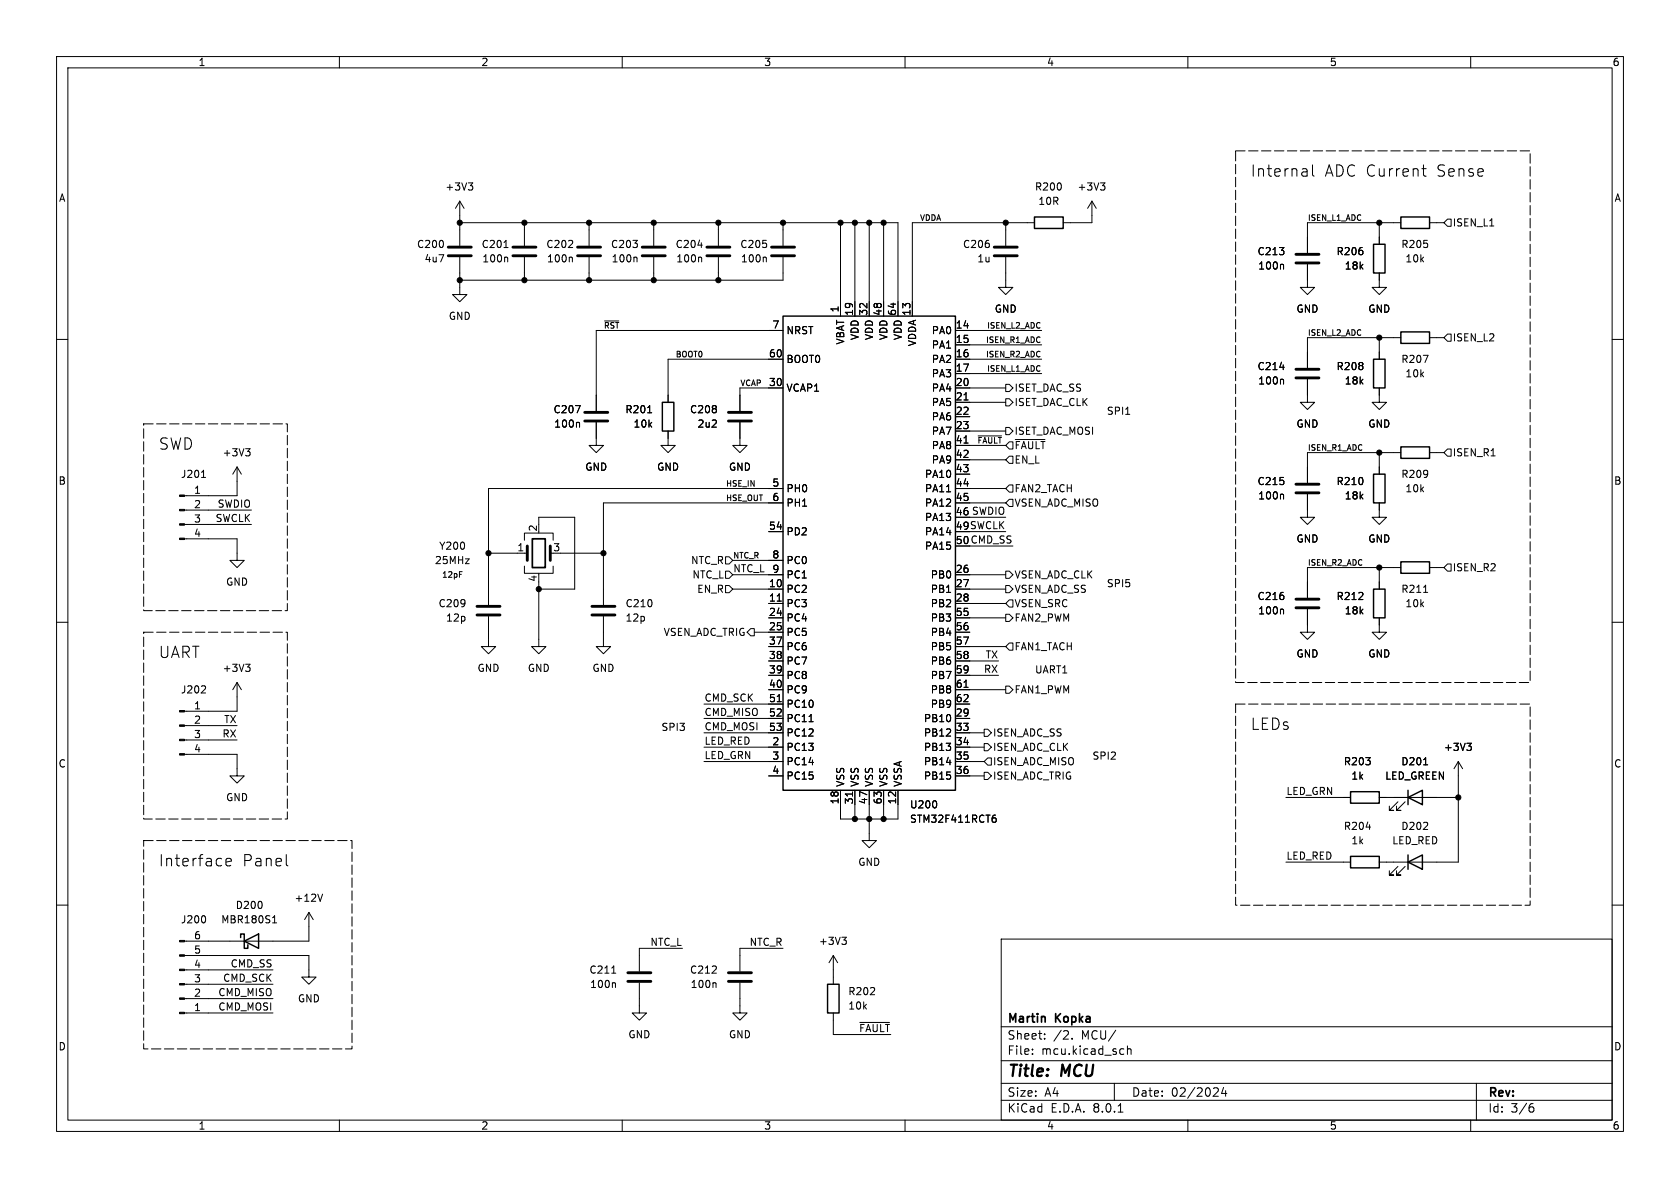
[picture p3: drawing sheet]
<svg xmlns="http://www.w3.org/2000/svg" width="297mm" height="210mm" viewBox="0 0 297 210" stroke-linecap="round" stroke-linejoin="round" font-family="sans-serif">
<g fill="none" stroke="#000" stroke-width=".18">
<path d="M10 10h277v190h-277zM12 12h273v186h-273zM60 10v2M110 10v2M160 10v2M210 10v2M260 10v2M81.3 39.4h77.4v16.5M81.3 35.6v7.8M81.3 35.6l-.8 1.2M81.3 35.6l.7 1.2M82.8 32.3h.8l-.4 .5"/>
<path d="M83.3 32.8l.3 .3v.3l-.3 .2M92.7 39.4v4M104.1 39.4v4M115.6 39.4v4M127 39.4v4M138.4 39.4v4M148.6 39.4v16.5M151.1 39.4v16.5M153.7 39.4v16.5M156.2 39.4v16.5M177.8 39.4v4M182.9 39.4h-21.6v16.5"/>
<path d="M193 35.6v3.8h-5M193 35.6l-.7 1.2M193 35.6l.8 1.2M194.6 32.3h.7l-.4 .5M195.1 32.8l.2 .3v.3l-.2 .2M231 29.9l.1 1.2M231.1 31.1h-.2M231.1 30.3l-.2 .1M232 29.1v1.8l.3 .2M243.8 39.4v3.8M247.6 39.4h-16.5v5.3M251.4 29.8h.7"/>
<path d="M251.7 29.1v1.8v.2h.4M252.7 39.4h2.6M255.9 38.7h.6v1.3h-.6l-.6-.6zM263.4 39.9h.7M10 60h2M81.3 45.5v6.6h1.2l-1.2 1.2-1.3-1.2h1.3M89.1 43.8h.7M89.6 45.5l.2 .1v.7M92.7 45.5v4M101 45.5l.2 .1v.7M104.1 45.5v4M106.9 56.7h2.5"/>
<path d="M112.4 45.5l.2 .1v.7M115.6 45.5v4M123.4 43.3h.8M123.9 45.5l.1 .1v.7M127 45.5v4M135.3 45.5l.2 .1v.7M138.4 45.5v4h-57.1M138.4 58.4h-33v14.2M168.9 58.4h15.2M177.8 45.5v5.3h1.3l-1.3 1.3-1.3-1.3h1.3M226.7 46.7l.2 .2v.7M231.1 46.7v4.1h1.3l-1.3 1.3-1.2-1.3h1.2"/>
<path d="M243.8 48.3v2.5h1.3l-1.3 1.3-1.2-1.3h1.2M243.8 59.7v3.8M247.6 59.7h-16.5v5.3M252.7 59.7h2.6M255.9 59.1h.6v1.2h-.6l-.6-.6zM285 60h2M43.4 79.3h.8l-.4 .5M44 79.8l.2 .2v.3l-.2 .3M101.7 71.7h.9l-.6 1.3M102.3 74.7l.2 .1v.7M105.4 74.7v4h1.3l-1.3 1.3-1.3-1.3h1.3M114.5 73h.7"/>
<path d="M118.1 76.2v2.5h1.3l-1.3 1.3-1.3-1.3h1.3M130.8 74.7v4h1.3l-1.3 1.3-1.3-1.3h1.3M138.4 63.5h-20.3v7.6M138.4 68.6h-7.6v4M168.9 61h15.2M168.9 63.5h15.2M168.9 66h15.2M168.9 68.6h8.9M168.9 71.1h8.9M168.9 73.7h2.5M168.9 76.2h8.9M168.9 78.7h8.9"/>
<path d="M170.4 70.7h.7M170.4 78.3h.7M172.9 77.1h4.2M177.8 78.7l.6-.6h.7v1.3h-.7zM177.8 67.9h.6l.7 .7-.7 .6h-.6zM177.8 75.6h.6l.7 .6-.7 .6h-.6zM177.8 70.5h.6l.7 .6-.7 .7h-.6zM179.5 77.7h5.2M199 73.2h.7M226.3 64.9h.7M226.7 67l.2 .2v.7M231.1 67.1v4h1.3l-1.3 1.3-1.2-1.3h1.2"/>
<path d="M243.8 68.6v2.5h1.3l-1.3 1.3-1.2-1.3h1.2M251.6 62.8h.9l-.6 1.3M255.9 79.4h.6v1.2h-.6l-.6-.6zM32.6 95.3h9.3v3.8h1.3l-1.3 1.2-1.3-1.2h1.3M32.6 92.7h11.8M32.6 90.2h11.8M35.6 84.4h.7M41.9 82.6v5h-9.3M41.9 82.6l-.8 1.2M41.9 82.6l.8 1.2M86.4 97.8h6.8M92.7 95.5v-1.3h5.1v1.3"/>
<path d="M95.2 92.7v-1.3h6.4v12.7h-6.4M99.1 97.8h7.6M128.3 98.4h.6l.6 .7-.6 .6h-.6zM129.5 99.1h8.9M135.9 94h2.5M138.4 86.4h-52v20.5M138.4 88.9h-31.7v18M167.3 86.9h.8M168.9 81.3h8.9M168.9 83.8h2.5M168.9 86.4h8.9M168.9 88.9h8.9"/>
<path d="M171.4 94h6.4M171.4 91.4h6.4M171.4 96.5h7.7M177.8 86.4l.6-.7h.7v1.3h-.7zM178.4 80.6h.7v1.3h-.7l-.6-.6zM178.4 88.3h.7v1.2h-.7l-.6-.6zM226.7 87.4l.2 .1v.7M231.1 87.4v4h1.3l-1.3 1.3-1.2-1.3h1.2M243.8 88.9v2.5h1.3l-1.3 1.3-1.2-1.3h1.2M243.8 80v3.8M247.6 80h-16.5v5.3M252.7 80h2.6"/>
<path d="M255.9 99.7h.6v1.3h-.6l-.6-.7zM10 110h2M43.4 117.4h.8l-.4 .5M44 117.9l.2 .2v.3l-.2 .3M81.2 101.1h.5M86.4 109v5.3h1.2l-1.2 1.3-1.3-1.3h1.3M92.7 100.1v1.2h5.1v-1.2M95.2 102.9v11.4h1.3l-1.3 1.3-1.2-1.3h1.2M95.2 101.3v.3M106.7 109v5.3h1.2l-1.2 1.3-1.3-1.3h1.3M128.3 103.5h.6l.6 .6-.6 .7h-.6zM128.3 101h.6l.6 .6-.6 .6h-.6z"/>
<path d="M129.5 104.1h8.9M129.5 101.6h8.9M132.7 111.1h.6v1.3h-.6l-.6-.6zM133.3 111.8h5.1M135.9 106.7h2.5M135.9 109.2h2.5M135.9 114.3h2.5M135.9 116.8h2.5M135.9 119.4h2.5M137.4 106.3h.7M168.9 104.1h8.9M168.9 106.7h8.9"/>
<path d="M168.9 109.2h8.9M168.9 111.8h2.5M168.9 101.6h8.9M168.9 114.3h8.9M168.9 116.8h7.6M168.9 119.4h7.6M177.8 114.3l.6-.6h.7v1.2h-.7zM177.8 108.6h.6l.7 .6-.7 .7h-.6zM177.8 101h.6l.7 .6-.7 .6h-.6zM177.8 103.5h.6l.7 .6-.7 .7h-.6zM178.4 106h.7v1.3h-.7l-.6-.6zM226.7 107.7l.2 .2v.6"/>
<path d="M231.1 107.7v4.1h1.3l-1.3 1.2-1.2-1.2h1.2M243.8 109.2v2.6h1.3l-1.3 1.2-1.2-1.2h1.2M243.8 100.3v3.8M247.6 100.3h-16.5v5.4M251.7 104.7h.7M252.7 100.3h2.6M285 110h2M32.6 133.4h9.3v3.8h1.3l-1.3 1.2-1.3-1.2h1.3M32.6 130.8h9.3M32.6 128.3h9.3M36.2 121.3l.1 .2v.3l-.7 .7h.7M41.9 120.7l-.8 1.2"/>
<path d="M41.9 120.7v5h-9.3M41.9 120.7l.8 1.2M124.5 132.1h13.9M124.5 127h13.9M124.5 134.6h13.9M124.5 129.5h13.9M124.5 124.5h13.9M135.9 137.2h2.5M135.9 121.9h2.5M137.4 124h.7M143 127.6h.8M148.6 139.7v5.1h10.1v-5.1"/>
<path d="M151.1 139.7v5.1M153.7 139.7v8.9h1.2l-1.2 1.3-1.3-1.3h1.3M156.2 139.7v5.1M168.9 132.1h5.1M168.9 127h2.5M168.9 134.6h5.1M168.9 129.5h5.1M168.9 137.2h5.1M168.9 121.9h8.9M168.9 124.5h2.5M170.4 121.5h.7M174 136.5h.6l.7 .7-.7 .6h-.6z"/>
<path d="M174 131.4h.6l.7 .7-.7 .6h-.6zM174 128.9h.6l.7 .6-.7 .7h-.6zM174.6 134h.7v1.3h-.7l-.6-.7zM177.8 121.3h.6l.7 .6-.7 .7h-.6zM251.7 135.2h.7M257.8 134.6v17.8h-14M257.8 134.6l-.8 1.3M257.8 134.6l.8 1.3M259.3 131.4h.8l-.4 .5M259.9 131.9l.2 .2v.3l-.2 .3M10 160h2M39.9 152.4l1-.2-.1-.4-.6-.1-.3 .3 .1 1 .2 .1 .6-.1"/>
<path d="M50.6 152.8l.3 .3M57 158.1l-.4 1.2M150.7 140v.7M165.5 141.8v.8M175.6 144.6h.4l.1 .2v.4l-.5 .2M176 144.1l-.4 .1M227.3 152.4h11.5M227.3 141h11.5M241.5 146.2h.8M243.8 141h14M247.1 141.7l-1.5 1.6h.8h-.8v-.8M247.1 153.2l-1.5 1.5h.8h-.8v-.8"/>
<path d="M248.4 141.7l-1.5 1.6h.7h-.7v-.8M248.4 153.2l-1.5 1.5h.7h-.7v-.8M285 160h2M32.6 168.9h22v3.8h1.3l-1.3 1.3-1.3-1.3h1.3M32.6 171.5h15.7M32.6 174h15.7M32.6 176.5h15.7M32.6 179.1h15.7M36.2 162l.1 .4-.1 .6M48.2 163.1h.7M48.3 162.2l.2-.3v1.2M54.6 161.3l-.8 1.3"/>
<path d="M54.6 161.3v5.1h-22M54.6 161.3l.8 1.3M108.1 172h.8M108.6 173.7l.2 .2v.7M113 173.7v5.4h1.3l-1.3 1.2-1.2-1.2h1.2M120.6 167.6h-7.6v4.1M126.4 173.7l.2 .2v.7M130.8 173.7v5.4h1.3l-1.3 1.2-1.3-1.2h1.3M138.4 167.6h-7.6v4.1M147.3 168.9l-.7 1.3M147.3 168.9v5.1M147.3 179.1v3.8h10.2"/>
<path d="M147.3 168.9l.8 1.3M148.8 165.7h.8l-.4 .5M149.4 166.2l.2 .2v.3l-.2 .2M177 166h108v32h-108zM60 198v2M110 198v2M152 180.7h5.3M160 198v2M177 194.5h108M177 191.5h108M177 187.5h108M177 181.5h108"/>
<path d="M182.5 186.3v.1M182.5 185.5v.1M184.7 183.6v.1M184.7 182.8v.1M189.5 183.6v.1M197 191.5v3M197.7 196.6h.8M198.2 185.4l.5 .1M198.7 186.3l-.5 .1M199.3 185.5l.2-.1 .4 .1 .1 .9M199.3 184.9v1.5M210 198v2"/>
<path d="M215.1 192.3l.3 .3-.1 .3-.8 .9h.9M216.3 192.2l-.3 1.1h.9M216.7 192.8v1M260 198v2M261 191.5v6.5M270.6 195.7h.3l.3 .3-.1 .5-.5 .1M271 195.1l-.4 .1"/>
</g>
<g fill="none" stroke="#000" stroke-width=".51">
<path d="M79.2 45.2h4.1M79.2 43.7h4.1M90.7 45.2h4M90.7 43.7h4M102.1 45.2h4.1M102.1 43.7h4.1M113.5 45.2h4.1M113.5 43.7h4.1M125 45.2h4M125 43.7h4M136.4 45.2h4.1M136.4 43.7h4.1"/>
<path d="M175.8 45.2h4M175.8 43.7h4M229.1 46.5h4.1M229.1 45h4.1M103.4 74.4h4M103.4 72.9h4M128.8 74.4h4M128.8 72.9h4M229.1 66.8h4.1M229.1 65.3h4.1M93.2 96.5v2.6M97.3 96.5v2.6"/>
<path d="M229.1 87.1h4.1M229.1 85.6h4.1M84.3 108.7h4.1M84.3 107.2h4.1M104.6 108.7h4.1M104.6 107.2h4.1M229.1 107.4h4.1M229.1 105.9h4.1M111 173.5h4.1M111 172h4.1M128.8 173.5h4M128.8 172h4"/>
</g>
<g fill="none" stroke="#000" stroke-width=".25">
<path d="M182.9 38.4h5.1v2h-5.1zM247.6 38.4h5.1v2h-5.1zM138.4 55.9h30.5v83.8h-30.5zM242.8 43.2h2.1v5.1h-2.1zM247.6 58.7h5.1v2h-5.1zM117.1 71.1h2v5.1h-2zM242.8 63.5h2.1v5.1h-2.1zM247.6 79h5.1v2h-5.1zM242.8 83.8h2.1v5.1h-2.1zM247.6 99.3h5.1v2h-5.1zM242.8 104.1h2.1v5.1h-2.1zM238.8 140h5v2h-5z"/>
<path d="M248.9 139.7v2.5M238.8 151.4h5v2h-5zM248.9 141l2.6-1.3v2.5zM248.9 152.4l2.6-1.3v2.6zM248.9 151.1v2.6M42.5 165.7v-.6h.7v2.5h.6v-.6M43.2 166.4l2.5-1.3v2.5zM146.3 174h2v5.1h-2z"/>
</g>
<g fill="#000" stroke="#000" stroke-width=".18">
<path d="M31.7 95.1h.9v.3h-.9zM31.7 92.6h.9v.2h-.9zM31.7 90h.9v.3h-.9zM31.7 87.5h.9v.3h-.9zM31.7 133.2h.9v.3h-.9zM31.7 130.7h.9v.2h-.9zM31.7 128.1h.9v.3h-.9zM31.7 125.6h.9v.3h-.9zM31.7 166.2h.9v.3h-.9zM31.7 168.8h.9v.2h-.9zM31.7 171.3h.9v.3h-.9zM31.7 173.9h.9v.2h-.9z"/>
<path d="M31.7 176.4h.9v.3h-.9zM31.7 178.9h.9v.3h-.9z"/>
<circle cx="81.3" cy="39.4" r=".46"/>
<circle cx="92.7" cy="39.4" r=".46"/>
<circle cx="104.1" cy="39.4" r=".46"/>
<circle cx="115.6" cy="39.4" r=".46"/>
<circle cx="127" cy="39.4" r=".46"/>
<circle cx="138.4" cy="39.4" r=".46"/>
<circle cx="148.6" cy="39.4" r=".46"/>
<circle cx="151.1" cy="39.4" r=".46"/>
<circle cx="153.7" cy="39.4" r=".46"/>
<circle cx="156.2" cy="39.4" r=".46"/>
<circle cx="177.8" cy="39.4" r=".46"/>
<circle cx="243.8" cy="39.4" r=".46"/>
<circle cx="81.3" cy="49.5" r=".46"/>
<circle cx="92.7" cy="49.5" r=".46"/>
<circle cx="104.1" cy="49.5" r=".46"/>
<circle cx="115.6" cy="49.5" r=".46"/>
<circle cx="127" cy="49.5" r=".46"/>
<circle cx="243.8" cy="59.7" r=".46"/>
<circle cx="86.4" cy="97.8" r=".46"/>
<circle cx="106.7" cy="97.8" r=".46"/>
<circle cx="243.8" cy="80" r=".46"/>
<circle cx="95.2" cy="104.1" r=".46"/>
<circle cx="243.8" cy="100.3" r=".46"/>
<circle cx="151.1" cy="144.8" r=".46"/>
<circle cx="153.7" cy="144.8" r=".46"/>
<circle cx="156.2" cy="144.8" r=".46"/>
<circle cx="257.8" cy="141" r=".46"/>
</g>
<path d="M94.1 95.3h2.3v5h-2.3z" fill="none" stroke="#000" stroke-width=".3"/>
<path d="M218.4 26.7h52.1v94h-52.1zM25.4 74.9h25.4v33.1h-25.4zM25.4 111.8h25.4v33h-25.4zM218.4 124.5h52.1v35.5h-52.1zM25.4 148.6h36.8v36.8h-36.8z" fill="none" stroke="#000" stroke-width=".18" stroke-dasharray="1.7 .6"/>
<g font-size="2.8">
<text x="221" y="31.5">Internal</text>
<text x="234.1" y="31.5">ADC Current</text>
<text x="253.9" y="31.5">Sense</text>
<text x="27.9" y="79.7">SWD</text>
<text x="27.9" y="116.5">UART</text>
<text x="221" y="129.2">LEDs</text>
<text x="27.9" y="153.4">Interface</text>
<text x="42.8" y="153.4">Panel</text>
<text x="178" y="190.9">Title:</text>
<text x="187.7" y="190.9">MCU</text>
</g>
<g font-size="2.1">
<text x="178" y="184">Sheet:</text>
<text x="178" y="181.2">Martin</text>
<text x="186.2" y="184">/2.</text>
<text x="186.7" y="181.2">Kopka</text>
<text x="191.2" y="184">MCU/</text>
<text x="178" y="186.7">File:</text>
<text x="184.1" y="186.7">mcu.kicad_sch</text>
<text x="178" y="196.9">KiCad</text>
<text x="178" y="194.1">Size:</text>
<text x="184.7" y="194.1">A4</text>
<text x="185.7" y="196.9">E.D.A.</text>
<text x="193.3" y="196.9">8.0.1</text>
<text x="200" y="194.1">Date:</text>
<text x="207" y="194.1">02/2024</text>
<text x="263" y="194.3">Rev:</text>
<text x="263" y="196.9">Id:</text>
<text x="267.1" y="196.9">3/6</text>
</g>
<g font-size="1.8">
<text x="35" y="11.9">1</text>
<text x="85" y="11.9">2</text>
<text x="135" y="11.9">3</text>
<text x="185" y="11.9">4</text>
<text x="235" y="11.9">5</text>
<text x="285" y="11.9">6</text>
<text x="10.3" y="35.9">A</text>
<text x="78.6" y="33.9">+3V3</text>
<text x="182.9" y="33.9">R200</text>
<text x="190.4" y="33.9">+3V3</text>
<text x="285.3" y="35.9">A</text>
<text x="183.5" y="36.4">10R</text>
<text x="256.7" y="40.2">ISEN_L1</text>
<text x="73.6" y="44">C200</text>
<text x="75" y="46.6">4u7</text>
<text x="85.1" y="44">C201</text>
<text x="85.2" y="46.6">100n</text>
<text x="96.5" y="44">C202</text>
<text x="96.6" y="46.6">100n</text>
<text x="107.9" y="44">C203</text>
<text x="108" y="46.6">100n</text>
<text x="119.3" y="44">C204</text>
<text x="119.5" y="46.6">100n</text>
<text x="130.8" y="44">C205</text>
<text x="130.9" y="46.6">100n</text>
<text x="170.1" y="44">C206</text>
<text x="172.7" y="46.6">1u</text>
<text x="222.2" y="45.3">C213</text>
<text x="222.3" y="47.9">100n</text>
<text x="236.2" y="45.3">R206</text>
<text x="237.6" y="47.9">18k</text>
<text x="247.6" y="44">R205</text>
<text x="248.4" y="46.6">10k</text>
<text x="79.2" y="56.7">GND</text>
<text x="136.5" y="58.2">7</text>
<text x="138.9" y="59.3">NRST</text>
<text x="148.3" y="55.3" transform="rotate(-90 148.3 55.3)">1</text>
<text x="150.9" y="55.9" transform="rotate(-90 150.9 55.9)">19</text>
<text x="153.4" y="55.9" transform="rotate(-90 153.4 55.9)">32</text>
<text x="156" y="55.9" transform="rotate(-90 156 55.9)">48</text>
<text x="158.5" y="55.9" transform="rotate(-90 158.5 55.9)">64</text>
<text x="161" y="55.9" transform="rotate(-90 161 55.9)">13</text>
<text x="164.6" y="59.3">PA0</text>
<text x="168.9" y="58.2">14</text>
<text x="175.8" y="55.5">GND</text>
<text x="229.1" y="55.5">GND</text>
<text x="241.8" y="55.5">GND</text>
<text x="135.8" y="63.2">60</text>
<text x="138.9" y="64.4">BOOT0</text>
<text x="149.5" y="61" transform="rotate(-90 149.5 61)">VBAT</text>
<text x="152" y="60.2" transform="rotate(-90 152 60.2)">VDD</text>
<text x="154.5" y="60.2" transform="rotate(-90 154.5 60.2)">VDD</text>
<text x="157.1" y="60.2" transform="rotate(-90 157.1 60.2)">VDD</text>
<text x="159.6" y="60.2" transform="rotate(-90 159.6 60.2)">VDD</text>
<text x="162.2" y="61.3" transform="rotate(-90 162.2 61.3)">VDDA</text>
<text x="164.6" y="61.8">PA1</text>
<text x="164.6" y="64.4">PA2</text>
<text x="168.9" y="60.7">15</text>
<text x="168.9" y="63.2">16</text>
<text x="168.9" y="65.8">17</text>
<text x="222.2" y="65.6">C214</text>
<text x="236.2" y="65.6">R208</text>
<text x="247.6" y="64.4">R207</text>
<text x="256.7" y="60.6">ISEN_L2</text>
<text x="135.8" y="68.3">30</text>
<text x="138.9" y="69.4">VCAP1</text>
<text x="164.6" y="66.9">PA3</text>
<text x="164.6" y="69.4">PA4</text>
<text x="164.6" y="72">PA5</text>
<text x="168.9" y="68.3">20</text>
<text x="168.9" y="70.9">21</text>
<text x="179.3" y="69.4">ISET_DAC_SS</text>
<text x="179.3" y="72">ISET_DAC_CLK</text>
<text x="222.3" y="68.2">100n</text>
<text x="237.6" y="68.2">18k</text>
<text x="248.4" y="66.9">10k</text>
<text x="97.8" y="73.3">C207</text>
<text x="97.9" y="75.8">100n</text>
<text x="110.5" y="73.3">R201</text>
<text x="111.9" y="75.8">10k</text>
<text x="121.9" y="73.3">C208</text>
<text x="123.2" y="75.8">2u2</text>
<text x="164.6" y="74.5">PA6</text>
<text x="164.6" y="77.1">PA7</text>
<text x="168.9" y="73.4">22</text>
<text x="168.9" y="75.9">23</text>
<text x="179.3" y="77.1">ISET_DAC_MOSI</text>
<text x="195.6" y="73.4">SPI1</text>
<text x="229.1" y="75.8">GND</text>
<text x="241.8" y="75.8">GND</text>
<text x="39.3" y="80.9">+3V3</text>
<text x="103.4" y="83.4">GND</text>
<text x="116.1" y="83.4">GND</text>
<text x="128.8" y="83.4">GND</text>
<text x="164.6" y="79.6">PA8</text>
<text x="164.6" y="82.1">PA9</text>
<text x="168.9" y="78.5">41</text>
<text x="168.9" y="81">42</text>
<text x="168.9" y="83.6">43</text>
<text x="179.3" y="79.6">~{FAULT}</text>
<text x="179.3" y="82.1">EN_L</text>
<text x="256.7" y="80.9">ISEN_R1</text>
<text x="10.3" y="85.9">B</text>
<text x="31.9" y="84.7">J201</text>
<text x="34.2" y="87.4">1</text>
<text x="34.2" y="89.9">2</text>
<text x="38.4" y="89.8">SWDIO</text>
<text x="136.5" y="86.1">5</text>
<text x="136.5" y="88.6">6</text>
<text x="138.9" y="87.2">PH0</text>
<text x="138.9" y="89.8">PH1</text>
<text x="163.4" y="84.7">PA10</text>
<text x="163.4" y="87.2">PA11</text>
<text x="163.4" y="89.8">PA12</text>
<text x="168.9" y="86.1">44</text>
<text x="168.9" y="88.6">45</text>
<text x="179.3" y="87.2">FAN2_TACH</text>
<text x="179.3" y="89.8">VSEN_ADC_MISO</text>
<text x="222.2" y="86">C215</text>
<text x="222.3" y="88.5">100n</text>
<text x="236.2" y="86">R210</text>
<text x="237.6" y="88.5">18k</text>
<text x="247.6" y="84.7">R209</text>
<text x="248.4" y="87.2">10k</text>
<text x="285.3" y="85.9">B</text>
<text x="34.2" y="92.5">3</text>
<text x="34.2" y="95">4</text>
<text x="38" y="92.4">SWCLK</text>
<text x="95" y="94.1" transform="rotate(-90 95 94.1)">2</text>
<text x="135.8" y="93.7">54</text>
<text x="138.9" y="94.8">PD2</text>
<text x="163.4" y="92.3">PA13</text>
<text x="163.4" y="94.8">PA14</text>
<text x="168.9" y="91.2">46 SWDIO</text>
<text x="168.9" y="93.7">49 SWCLK</text>
<text x="168.9" y="91.2">46</text>
<text x="168.9" y="93.7">49</text>
<text x="76.8" y="99.9">25MHz</text>
<text x="77.5" y="97.4">Y200</text>
<text x="91.4" y="97.5">1</text>
<text x="97.7" y="97.5">3</text>
<text x="122.1" y="99.9">NTC_R</text>
<text x="129.5" y="101.3">NTC_L</text>
<text x="136.5" y="98.8">8</text>
<text x="136.5" y="101.3">9</text>
<text x="138.9" y="99.9">PC0</text>
<text x="163.4" y="97.4">PA15</text>
<text x="168.9" y="101.3">26</text>
<text x="168.9" y="96.3">50 CMD_SS</text>
<text x="168.9" y="96.3">50</text>
<text x="229.1" y="96.1">GND</text>
<text x="241.8" y="96.1">GND</text>
<text x="256.7" y="101.2">ISEN_R2</text>
<text x="39.9" y="103.7">GND</text>
<text x="77.4" y="107.5">C209</text>
<text x="95" y="102.9" transform="rotate(-90 95 102.9)">4</text>
<text x="110.5" y="107.5">C210</text>
<text x="122.3" y="102.5">NTC_L</text>
<text x="123.2" y="105">EN_R</text>
<text x="135.8" y="103.9">10</text>
<text x="135.8" y="106.4">11</text>
<text x="138.9" y="105">PC2</text>
<text x="138.9" y="107.5">PC3</text>
<text x="138.9" y="102.5">PC1</text>
<text x="164.4" y="102.5">PB0</text>
<text x="164.4" y="105">PB1</text>
<text x="164.4" y="107.5">PB2</text>
<text x="168.9" y="103.9">27</text>
<text x="168.9" y="106.4">28</text>
<text x="179.3" y="102.5">VSEN_ADC_CLK</text>
<text x="179.3" y="107.5">VSEN_SRC</text>
<text x="179.3" y="105">VSEN_ADC_SS</text>
<text x="195.6" y="103.9">SPI5</text>
<text x="222.2" y="106.3">C216</text>
<text x="236.2" y="106.3">R212</text>
<text x="247.6" y="105">R211</text>
<text x="248.4" y="107.5">10k</text>
<text x="78.8" y="110.1">12p</text>
<text x="110.5" y="110.1">12p</text>
<text x="117.2" y="112.6">VSEN_ADC_TRIG</text>
<text x="135.8" y="109">24</text>
<text x="135.8" y="111.5">25</text>
<text x="138.9" y="110.1">PC4</text>
<text x="138.9" y="112.6">PC5</text>
<text x="164.4" y="110.1">PB3</text>
<text x="164.4" y="112.6">PB4</text>
<text x="168.9" y="109">55</text>
<text x="168.9" y="111.5">56</text>
<text x="179.3" y="110.1">FAN2_PWM</text>
<text x="222.3" y="108.8">100n</text>
<text x="237.6" y="108.8">18k</text>
<text x="39.3" y="119">+3V3</text>
<text x="84.3" y="119">GND</text>
<text x="93.2" y="119">GND</text>
<text x="104.6" y="119">GND</text>
<text x="135.8" y="114">37</text>
<text x="135.8" y="116.6">38</text>
<text x="135.8" y="119.1">39</text>
<text x="138.9" y="115.2">PC6</text>
<text x="138.9" y="117.7">PC7</text>
<text x="164.4" y="115.2">PB5</text>
<text x="164.4" y="117.7">PB6</text>
<text x="168.9" y="114">57</text>
<text x="168.9" y="116.6">58</text>
<text x="168.9" y="119.1">59</text>
<text x="173.8" y="119">RX</text>
<text x="174.1" y="116.5">TX</text>
<text x="179.3" y="115.2">FAN1_TACH</text>
<text x="182.9" y="119.1">UART1</text>
<text x="229.1" y="116.4">GND</text>
<text x="241.8" y="116.4">GND</text>
<text x="31.9" y="122.8">J202</text>
<text x="34.2" y="125.5">1</text>
<text x="124.5" y="124.1">CMD_SCK</text>
<text x="135.8" y="121.7">40</text>
<text x="135.8" y="124.2">51</text>
<text x="138.9" y="120.2">PC8</text>
<text x="138.9" y="122.8">PC9</text>
<text x="138.9" y="125.3">PC10</text>
<text x="164.4" y="120.2">PB7</text>
<text x="164.4" y="122.8">PB8</text>
<text x="164.4" y="125.3">PB9</text>
<text x="168.9" y="121.7">61</text>
<text x="168.9" y="124.2">62</text>
<text x="179.3" y="122.8">FAN1_PWM</text>
<text x="34.2" y="128">2</text>
<text x="34.2" y="130.6">3</text>
<text x="39.2" y="130.5">RX</text>
<text x="39.5" y="127.9">TX</text>
<text x="116.8" y="129.3">SPI3</text>
<text x="124.5" y="129.2">CMD_MOSI</text>
<text x="124.5" y="126.7">CMD_MISO</text>
<text x="124.5" y="131.7">LED_RED</text>
<text x="135.8" y="126.7">52</text>
<text x="135.8" y="129.3">53</text>
<text x="136.5" y="131.8">2</text>
<text x="138.9" y="127.9">PC11</text>
<text x="138.9" y="130.4">PC12</text>
<text x="163.2" y="127.9">PB10</text>
<text x="163.2" y="130.4">PB12</text>
<text x="168.9" y="126.7">29</text>
<text x="168.9" y="129.3">33</text>
<text x="168.9" y="131.8">34</text>
<text x="175.5" y="130.4">ISEN_ADC_SS</text>
<text x="10.3" y="135.9">C</text>
<text x="34.2" y="133.1">4</text>
<text x="124.5" y="134.3">LED_GRN</text>
<text x="136.5" y="134.4">3</text>
<text x="136.5" y="136.9">4</text>
<text x="138.9" y="132.9">PC13</text>
<text x="138.9" y="135.5">PC14</text>
<text x="163.2" y="132.9">PB13</text>
<text x="163.2" y="135.5">PB14</text>
<text x="168.9" y="134.4">35</text>
<text x="168.9" y="136.9">36</text>
<text x="175.5" y="135.5">ISEN_ADC_MISO</text>
<text x="175.5" y="132.9">ISEN_ADC_CLK</text>
<text x="193" y="134.4">SPI2</text>
<text x="237.5" y="135.5">R203</text>
<text x="247.6" y="135.5">D201</text>
<text x="255.2" y="132.9">+3V3</text>
<text x="285.3" y="135.9">C</text>
<text x="39.9" y="141.8">GND</text>
<text x="138.9" y="138">PC15</text>
<text x="148.3" y="142.3" transform="rotate(-90 148.3 142.3)">18</text>
<text x="149.5" y="139.2" transform="rotate(-90 149.5 139.2)">VSS</text>
<text x="150.9" y="142.3" transform="rotate(-90 150.9 142.3)">31</text>
<text x="152" y="139.2" transform="rotate(-90 152 139.2)">VSS</text>
<text x="153.4" y="142.3" transform="rotate(-90 153.4 142.3)">47</text>
<text x="154.5" y="139.2" transform="rotate(-90 154.5 139.2)">VSS</text>
<text x="156" y="142.3" transform="rotate(-90 156 142.3)">63</text>
<text x="157.1" y="139.2" transform="rotate(-90 157.1 139.2)">VSS</text>
<text x="158.5" y="142.3" transform="rotate(-90 158.5 142.3)">12</text>
<text x="159.6" y="139.2" transform="rotate(-90 159.6 139.2)">VSSA</text>
<text x="160.8" y="143.1">U200</text>
<text x="163.2" y="138">PB15</text>
<text x="175.5" y="138">ISEN_ADC_TRIG</text>
<text x="227.3" y="140.6">LED_GRN</text>
<text x="238.8" y="138">1k</text>
<text x="244.8" y="138">LED_GREEN</text>
<text x="160.8" y="145.6">STM32F411RCT6</text>
<text x="237.5" y="146.9">R204</text>
<text x="238.8" y="149.5">1k</text>
<text x="246" y="149.5">LED_RED</text>
<text x="247.6" y="146.9">D202</text>
<text x="151.6" y="153.3">GND</text>
<text x="227.3" y="152.1">LED_RED</text>
<text x="41.6" y="160.9">D200</text>
<text x="52" y="159.6">+12V</text>
<text x="31.9" y="163.4">J200</text>
<text x="34.2" y="166.1">6</text>
<text x="39" y="163.4">MBR180S1</text>
<text x="114.9" y="167.3">NTC_L</text>
<text x="132.4" y="167.3">NTC_R</text>
<text x="144.7" y="167.2">+3V3</text>
<text x="34.2" y="173.7">3</text>
<text x="34.2" y="171.2">4</text>
<text x="34.2" y="168.7">5</text>
<text x="39.3" y="173.6">CMD_SCK</text>
<text x="40.7" y="171.1">CMD_SS</text>
<text x="104.1" y="172.3">C211</text>
<text x="121.9" y="172.3">C212</text>
<text x="34.2" y="178.8">1</text>
<text x="34.2" y="176.3">2</text>
<text x="38.5" y="178.7">CMD_MOSI</text>
<text x="38.5" y="176.2">CMD_MISO</text>
<text x="52.6" y="177.4">GND</text>
<text x="104.2" y="174.9">100n</text>
<text x="122" y="174.9">100n</text>
<text x="149.9" y="176.1">R202</text>
<text x="149.9" y="178.7">10k</text>
<text x="10.3" y="185.9">D</text>
<text x="111" y="183.7">GND</text>
<text x="128.8" y="183.7">GND</text>
<text x="151.8" y="182.5">~{FAULT}</text>
<text x="285.3" y="185.9">D</text>
<text x="35" y="199.9">1</text>
<text x="85" y="199.9">2</text>
<text x="135" y="199.9">3</text>
<text x="185" y="199.9">4</text>
<text x="235" y="199.9">5</text>
<text x="285" y="199.9">6</text>
</g>
<g font-size="1.4">
<text x="162.6" y="39.1">VDDA</text>
<text x="231.1" y="39.1">ISEN_L1_ADC</text>
<text x="106.7" y="58.1">~{RST}</text>
<text x="174.4" y="58.1">ISEN_L2_ADC</text>
<text x="231.1" y="59.4">ISEN_L2_ADC</text>
<text x="119.4" y="63.2">BOOT0</text>
<text x="174.2" y="60.7">ISEN_R1_ADC</text>
<text x="174.2" y="63.2">ISEN_R2_ADC</text>
<text x="174.4" y="65.8">ISEN_L1_ADC</text>
<text x="130.8" y="68.3">VCAP</text>
<text x="172.7" y="78.5">~{FAULT}</text>
<text x="231.1" y="79.7">ISEN_R1_ADC</text>
<text x="128.3" y="86.1">HSE_IN</text>
<text x="128.3" y="88.6">HSE_OUT</text>
<text x="129.5" y="98.8">NTC_R</text>
<text x="231.1" y="100.1">ISEN_R2_ADC</text>
<text x="78" y="102.3">12pF</text>
</g>
</svg>
